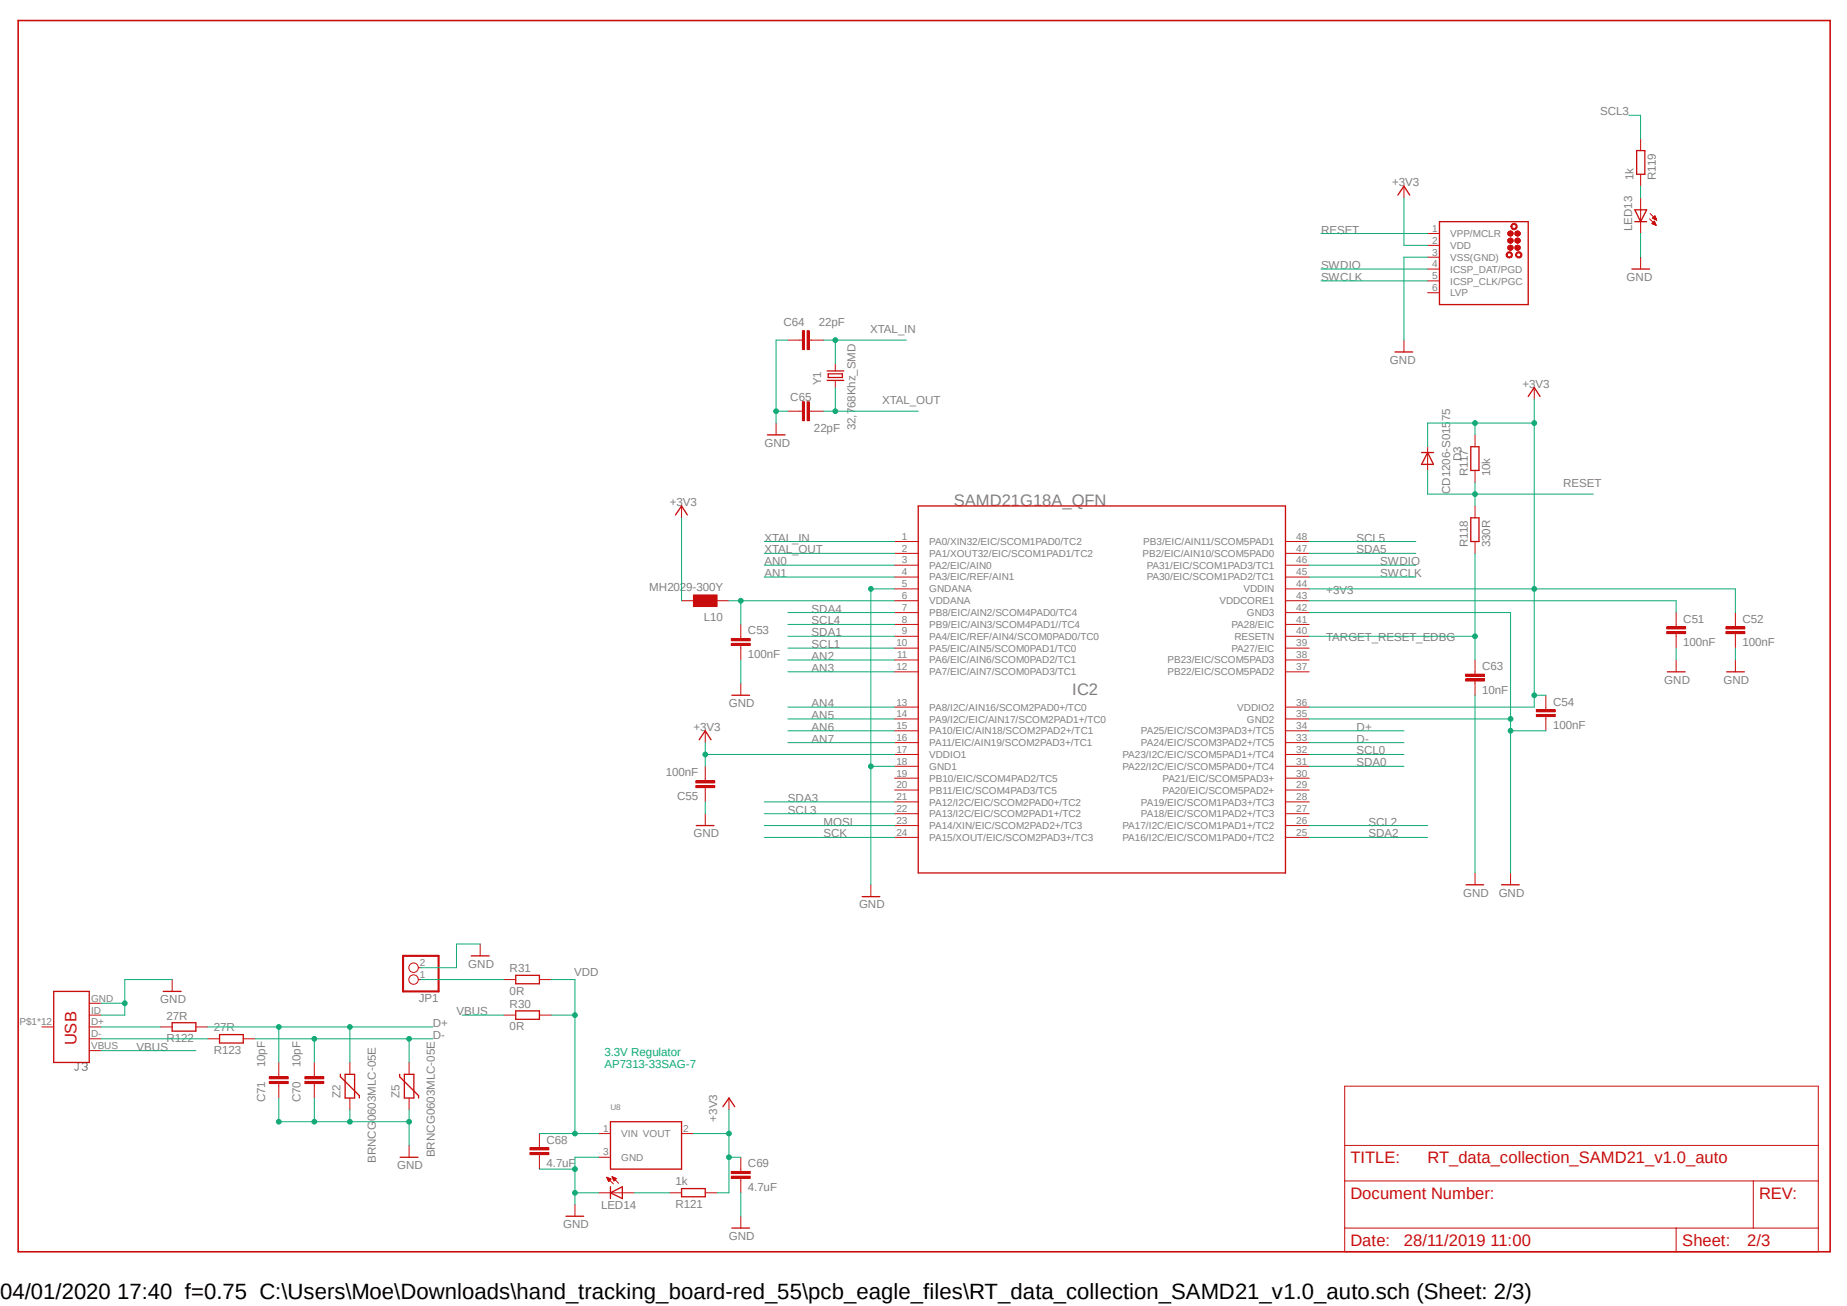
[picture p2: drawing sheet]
<svg xmlns="http://www.w3.org/2000/svg" width="297mm" height="210mm" viewBox="0 0 297 210" stroke-linecap="round" stroke-linejoin="round" font-family="sans-serif">
<path d="M2.5 3l292.1 198.8M294.6 3l-292.1 198.8" fill="none" stroke="#fff" stroke-width=".16"/>
<path d="M12.4 170.9h.4M12.6 170.9v1l-.2 .2h-.2l-.2-.2M13.2 171.1l.2-.2h.4l.2 .2v.2l-.2 .2M13.6 171.5h.2M13.8 171.5l.2 .2v.2l-.2 .2h-.4l-.2-.2" fill="none" stroke="#808080" stroke-width=".16"/>
<path d="M245.7 63.8l1-1.5 .9 1.5M147.7 81.4h59v59h-59zM268.1 108h2.9M277.7 108h2.8M26.2 159.4h2.9M138.6 144.2h2.9M241.5 142.3h2.8" fill="none" stroke="#c90d0c" stroke-width=".21"/>
<g fill="none" stroke="#c90d0c" stroke-width=".16">
<path d="M246.7 62.3v1.9M143.8 98.5h3.9M143.8 94.7h3.9M143.8 87.1h3.9M143.8 89h3.9M143.8 90.9h3.9M143.8 92.8h3.9M143.8 96.6h3.9M206.7 98.5h3.8M206.7 94.7h3.8M206.7 87.1h3.8M206.7 89h3.8"/>
<path d="M206.7 90.9h3.8M206.7 92.8h3.8M206.7 96.6h3.8M269.5 98.5v2.3M279.1 98.5v2.3M117.6 103.5h3v.3h-3zM117.6 102.7h3v.3h-3zM119.1 100.4v2.3M119.1 103.8v2.3M143.8 115.6h3.9M143.8 102.3h3.9M143.8 104.2h3.9"/>
<path d="M143.8 106.1h3.9M143.8 108h3.9M143.8 113.7h3.9M143.8 117.5h3.9M143.8 119.4h3.9M143.8 100.4h3.9M206.7 115.6h3.8M206.7 102.3h3.8M206.7 104.2h3.8M206.7 106.1h3.8M206.7 108h3.8M206.7 113.7h3.8"/>
<path d="M206.7 117.5h3.8M206.7 119.4h3.8M206.7 100.4h3.8M268 101.6h3.1v.3h-3.1zM268 100.8h3.1v.3h-3.1zM269.5 101.9v2.3M269.5 106.1v1.9M277.5 101.6h3.1v.3h-3.1zM277.5 100.8h3.1v.3h-3.1zM279.1 101.9v2.3M279.1 106.1v1.9M143.8 123.2h3.9"/>
<path d="M143.8 128.9h3.9M143.8 130.9h3.9M143.8 132.8h3.9M143.8 134.7h3.9M143.8 127h3.9M143.8 125.1h3.9M143.8 121.3h3.9M206.7 123.2h3.8M206.7 128.9h3.8M206.7 130.9h3.8M206.7 132.8h3.8M206.7 134.7h3.8"/>
<path d="M206.7 127h3.8M206.7 125.1h3.8M206.7 121.3h3.8M27.7 157.5v1.9M140 142.3v1.9M242.9 140.4v1.9"/>
</g>
<path d="M117.6 103.6h3M117.6 102.9h3M268 101.7h3.1M268 101h3.1M277.5 101.7h3.1M277.5 101h3.1" fill="none" stroke="#c90d0c" stroke-width=".34"/>
<path d="M111.5 95.7h3.8v1.8h-3.8z" fill-rule="evenodd" fill="#c90d0c"/>
<g fill="none" stroke="#c90d0c" stroke-width=".16">
<path d="M263.8 22.4v1.8M263.8 28v1.9M263.8 31.8v5.7M265.3 35.2l1 1M265.3 34.3l1.1 1.1M265.6 35.9l.4-.3 .3 .6zM265.7 36h.5M265.7 35.9h.5M265.7 35.1l.4-.4 .3 .7zM265.7 35.9h.4M265.8 35.1h.5M265.8 36h.4"/>
<path d="M265.8 35.8h.3M265.9 35h.3M265.9 35.7h.2M265.9 34.9h.3M265.9 35.2h.4M265.9 36.1h.3M266 35.6h.1M266 34.8h.2M266.1 35.2h.3M266.1 34.8h.1M266.1 36.2h.2M266.2 35.3h.2"/>
<path d="M266.2 36.2h.1M266.3 35.3h.1M126.7 54.7h2.3M129 53.2h.4v3h-.4zM129.8 53.2h.3v3h-.3zM130.1 54.7h2.3M134.3 58.5v1.1M263.8 41.4v1.9M124.8 68v1.9M126.7 66.1h2.3M129 64.6h.4v3h-.4zM129.8 64.6h.3v3h-.3z"/>
<path d="M130.1 66.1h2.3M134.3 61.2v1.1M229.6 71.8v3.8M237.2 69.9v1.9M237.2 75.6v2M109.6 96.6h1.9M109.6 81.4v1.9M111.5 95.7h3.8v1.8h-3.8zM115.3 96.6h1.9M237.2 81.4v1.9M237.2 87.1v1.9M113.4 117.5v1.9"/>
<path d="M119.1 109.9v1.9M235.7 109.2h3v.3h-3zM235.7 108.4h3v.4h-3zM237.2 106.1v2.3M237.2 109.5v2.3M247.1 114.9h3v.3h-3zM247.1 114.1h3v.4h-3zM248.6 111.8v2.3M248.6 115.2v2.3M111.9 125.6h3v.3h-3zM111.9 126.3h3v.4h-3zM113.4 123.2v2.3"/>
<path d="M113.4 126.7v2.2M113.4 130.9v1.9M81 157.5h1.9M86.7 157.5h1.9M237.2 140.4v1.9M25.8 165.1h1.9M31.5 165.1h1.9M33.4 167h1.9M39.1 167h1.9M43.3 173.1h3.1v.4h-3.1zM43.3 173.9h3.1v.3h-3.1zM44.8 170.9v2.2"/>
<path d="M44.8 174.3v2.3M49 173.1h3.1v.4h-3.1zM49 173.9h3.1v.3h-3.1zM50.5 170.9v2.2M50.5 174.3v2.3M56.3 170.9v1.9M56.3 176.6v1.9M65.8 170.9v1.9M65.8 176.6v1.9M81 163.2h1.9M86.7 163.2h1.9M117.2 176.6v1.9"/>
<path d="M216.2 174.7h76.2v26.6h-76.2zM65.8 184.2v1.9M85.2 185.3h3.1v.4h-3.1zM85.2 184.6h3.1v.3h-3.1zM86.7 182.3v2.3M86.7 185.7v2.3M92.5 193.7v1.9M96.3 182.3h1.9M96.3 186.1h1.9M96.3 191.8h5.7M97.6 189.3l1 1.1M97.6 189.4h.1"/>
<path d="M97.6 189.3l.7 .3-.4 .4zM97.7 189.5h.3M97.7 189.4h.2M97.7 189.6h.5M97.7 189.7h.4M97.7 189.7h.5M97.8 189.8h.2M97.8 189.9h.2M97.9 189.9v.1M98.4 189.2l1.1 1.1M98.4 189.2l.7 .3M98.4 189.2l.3 .7 .4-.4"/>
<path d="M98.5 189.3h.1M98.5 189.4h.3M98.5 189.4h.2M98.6 189.5h.5M98.6 189.4h.4M98.6 189.6h.4M98.6 189.6h.5M98.6 189.7h.3M98.7 189.8h.1M98.7 189.7h.2M98.7 189.9h.1M107.7 191.8h1.9"/>
<path d="M109.6 182.3h1.9M113.4 191.8h1.9M117.6 189.1h3v.4h-3zM117.6 188.4h3v.3h-3zM119.1 186.1v2.3M119.1 189.5v2.3M119.1 195.6v1.9M216.2 189.9h76.2M216.2 197.5h76.2M216.2 184.2h76.2M269.5 197.5v3.8M281.9 189.9v7.6"/>
</g>
<g fill="none" stroke="#c90d0c" stroke-width=".21">
<path d="M231.5 35.6h14.2v13.4h-14.2zM262.9 33.7h1.9l-1 1.9zM262.9 35.6h1.9M263.2 24.2h1.3v3.8h-1.3zM133 59.6h2.7M262.4 43.3h2.9M123.4 69.9h2.8M133 61.2h2.7M133.2 60.1h2.3v.6h-2.3zM228.6 72.8h1.9M229.6 72.8l.9 1.9h-1.9zM236.5 71.8h1.3v3.8h-1.3z"/>
<path d="M108.6 82.8l1-1.4 .9 1.4M236.5 83.3h1.3v3.8h-1.3zM112.4 119l1-1.5 .9 1.5M117.7 111.8h2.8M112 132.8h2.8M82.9 156.8h3.8v1.4h-3.8zM235.8 142.3h2.8M27.7 164.5h3.8v1.3h-3.8zM35.3 166.4h3.8v1.3h-3.8zM54.7 172.8v.3l3.1 3.1v.4M55.5 172.8h1.5v3.8h-1.5zM64.3 172.8v.3l3 3.1v.4"/>
<path d="M65 172.8h1.5v3.8h-1.5zM82.9 162.6h3.8v1.3h-3.8zM116.2 178l1-1.4 1 1.4M64.3 186.1h2.9M91 195.6h2.9M98.2 180.4h11.4v7.6h-11.4zM98.2 190.8v1.9M98.2 191.8l1.9-1v1.9zM109.6 191.1h3.8v1.3h-3.8zM117.7 197.5h2.8"/>
</g>
<g fill="none" stroke="#c90d0c" stroke-width=".34">
<path d="M129.2 53.2v3M130 53.2v3M129.2 64.6v3M130 64.6v3M235.7 109.3h3M235.7 108.6h3M247.1 115.1h3M247.1 114.3h3M111.9 125.7h3M111.9 126.5h3M43.3 173.3h3.1M43.3 174.1h3.1"/>
<path d="M49 173.3h3.1M49 174.1h3.1M85.2 185.5h3.1M85.2 184.7h3.1M117.6 189.3h3M117.6 188.6h3"/>
</g>
<path d="M2.9 3.3h291.4v198h-291.4z" fill="none" stroke="#c90d0c" stroke-width=".25"/>
<path d="M243 36.2l.2-.3a.53 .53 0 0 1 .8 .5 .53 .53 0 0 1-.8 .5l-.2-.5h.1l.1-.2a.36 .36 0 0 1 .4-.1 .36 .36 0 0 1 .2 .4 .35 .35 0 0 1-.4 .2 .35 .35 0 0 1-.3-.3h-.1z" fill-rule="evenodd" fill="#c90d0c"/>
<path d="M243 36.2l.2-.3a.53 .53 0 0 1 .8 .5 .53 .53 0 0 1-.8 .5l-.2-.5h.1l.1-.2a.36 .36 0 0 1 .4-.1 .36 .36 0 0 1 .2 .4 .35 .35 0 0 1-.4 .2 .35 .35 0 0 1-.3-.3h-.1z" fill="none" stroke="#c90d0c" stroke-width=".16"/>
<path d="M242.3 40.7l.2-.2a.53 .53 0 0 1 .6 .2 .53 .53 0 0 1-.1 .7 .54 .54 0 0 1-.8-.4h.2v-.2a.36 .36 0 0 1 .4-.1 .36 .36 0 0 1 .2 .4 .37 .37 0 0 1-.6 .1v-.2h-.2z" fill-rule="evenodd" fill="#c90d0c"/>
<path d="M242.3 40.7l.2-.2a.53 .53 0 0 1 .6 .2 .53 .53 0 0 1-.1 .7 .54 .54 0 0 1-.8-.4h.2v-.2a.36 .36 0 0 1 .4-.1 .36 .36 0 0 1 .2 .4 .37 .37 0 0 1-.6 .1v-.2h-.2z" fill="none" stroke="#c90d0c" stroke-width=".16"/>
<path d="M243.8 40.7l.2-.2a.53 .53 0 0 1 .7 .2 .53 .53 0 0 1-.1 .7 .54 .54 0 0 1-.9-.4h.2v-.2a.36 .36 0 0 1 .4-.1 .36 .36 0 0 1 .3 .4 .37 .37 0 0 1-.7 .1v-.2h-.2z" fill-rule="evenodd" fill="#c90d0c"/>
<g fill="none" stroke="#c90d0c" stroke-width=".16">
<path d="M225.8 29.9v1.9M229.6 37.5h1.9M229.6 39.5h1.9M225.8 54.7v1.9M229.6 41.4h1.9M229.6 43.3h1.9M229.6 45.2h1.9M229.6 47.1h1.9M243.8 40.7l.2-.2a.53 .53 0 0 1 .7 .2 .53 .53 0 0 1-.1 .7 .54 .54 0 0 1-.9-.4h.2v-.2a.36 .36 0 0 1 .4-.1 .36 .36 0 0 1 .3 .4 .37 .37 0 0 1-.7 .1v-.2h-.2zM67.3 157.5h.4M67.3 155.6h.4M77.2 151.8v1.9"/>
<path d="M6.7 165.1h1.9M14.4 165.1h1.9M14.4 167h1.9M14.4 169h1.9M14.4 161.3h1.9M14.4 163.2h1.9"/>
<circle cx="66.5" cy="155.6" r=".76"/>
<circle cx="66.5" cy="157.5" r=".76"/>
</g>
<g fill="none" stroke="#c90d0c" stroke-width=".21">
<path d="M224.8 31.4l1-1.5 .9 1.5M242.5 37.7h.7M242.5 37.5h.8M242.5 37.4h.7M242.5 38.8h.7M242.5 38.7h.8M242.5 38.6h.7M242.5 40h.7M242.5 39.8h.8M242.5 39.7h.7M242.6 37.8h.6M242.6 37.3h.6"/>
<path d="M242.6 38.9h.6M242.6 38.4h.6M242.6 39.6h.6M242.7 37.3a.39 .39 0 0 1 .6 .2 .39 .39 0 0 1-.5 .4l-.3-.2v-.3zM242.9 37.2h.1M242.9 38.3h.1M242.9 39.5h.1M242.9 38.3l-.4 .2 .1 .4 .4 .2 .2-.2 .1-.2M242.9 39.5l-.4 .2 .1 .4 .4 .1 .2-.1 .1-.3M242.9 38.3l.2 .1 .2 .3M242.9 39.5h.2l.2 .3M243 38.4h.1"/>
<path d="M243.7 37.7h.7M243.7 37.5h.7M243.7 37.4h.7M243.7 38.8h.7M243.7 38.7h.7M243.7 38.6h.7M243.7 40h.7M243.7 39.8h.7M243.7 39.7h.7M243.8 37.8h.5M243.8 37.3h.5M243.8 38.9h.5"/>
<path d="M243.8 38.4h.5M243.8 39.6h.5M244 37.2h.1M244 38.3h.1M244 39.5h.1M244.1 37.2l-.4 .2v.4l.4 .1 .2-.1 .1-.3M244.1 38.3l-.4 .2v.4l.4 .2 .2-.2 .1-.2M244.1 39.5l-.4 .2v.4l.4 .1 .2-.1 .1-.3M244.1 37.2l.2 .1 .1 .2M244.1 38.3l.2 .1 .1 .3M244.1 39.5h.2l.1 .3M244.1 37.2h.1"/>
<path d="M244.1 38.4h.1M224.3 56.6h2.9M242.6 40.1h.6M243.8 40.1h.5M8.6 159.4h5.8v11.5h-5.8zM75.8 153.7h2.9"/>
</g>
<path d="M64.8 153.7h5.7v5.7h-5.7z" fill="none" stroke="#c90d0c" stroke-width=".34"/>
<path d="M143.8 94.7h-3.8v47.6M140 123.2h3.8" fill="none" stroke="#0dab76" stroke-width=".16"/>
<circle cx="140" cy="123.2" r=".38" fill="#0dab76"/>
<circle cx="140" cy="123.2" r=".38" fill="none" stroke="#0dab76" stroke-width=".16"/>
<circle cx="140" cy="94.7" r=".38" fill="#0dab76"/>
<g fill="none" stroke="#0dab76" stroke-width=".16">
<path d="M210.5 98.5h32.4v41.9M210.5 115.6h32.4"/>
<circle cx="140" cy="94.7" r=".38"/>
</g>
<circle cx="242.9" cy="115.6" r=".38" fill="#0dab76"/>
<g fill="none" stroke="#0dab76" stroke-width=".16">
<path d="M242.9 117.5h5.7"/>
<circle cx="242.9" cy="115.6" r=".38"/>
</g>
<circle cx="242.9" cy="117.5" r=".38" fill="#0dab76"/>
<g fill="none" stroke="#0dab76" stroke-width=".16">
<path d="M124.8 54.7v13.3M124.8 66.1h1.9M119.1 106.1v3.8M237.2 111.8v28.6M269.5 104.2v1.9M279.1 104.2v1.9M113.4 128.9v2"/>
<circle cx="242.9" cy="117.5" r=".38"/>
</g>
<circle cx="124.8" cy="66.1" r=".38" fill="#0dab76"/>
<g fill="none" stroke="#0dab76" stroke-width=".16">
<path d="M263.8 37.5v3.9M124.8 54.7h1.9M92.5 191.8h3.8M96.3 186.1h-3.8v7.6"/>
<circle cx="124.8" cy="66.1" r=".38"/>
</g>
<circle cx="92.5" cy="191.8" r=".38" fill="#0dab76"/>
<g fill="none" stroke="#0dab76" stroke-width=".16">
<path d="M86.7 188h5.8"/>
<circle cx="92.5" cy="191.8" r=".38"/>
</g>
<circle cx="92.5" cy="188" r=".38" fill="#0dab76"/>
<g fill="none" stroke="#0dab76" stroke-width=".16">
<path d="M44.8 176.6v3.8h21M50.5 176.6v3.8M56.3 178.5v1.9M65.8 178.5v5.7M119.1 191.8v3.8"/>
<circle cx="92.5" cy="188" r=".38"/>
</g>
<circle cx="44.8" cy="180.4" r=".38" fill="#0dab76"/>
<circle cx="44.8" cy="180.4" r=".38" fill="none" stroke="#0dab76" stroke-width=".16"/>
<circle cx="50.5" cy="180.4" r=".38" fill="#0dab76"/>
<circle cx="50.5" cy="180.4" r=".38" fill="none" stroke="#0dab76" stroke-width=".16"/>
<circle cx="56.3" cy="180.4" r=".38" fill="#0dab76"/>
<circle cx="56.3" cy="180.4" r=".38" fill="none" stroke="#0dab76" stroke-width=".16"/>
<circle cx="65.8" cy="180.4" r=".38" fill="#0dab76"/>
<g fill="none" stroke="#0dab76" stroke-width=".16">
<path d="M27.7 157.5h-7.6v5.7h-3.8M16.3 161.3h3.8"/>
<circle cx="65.8" cy="180.4" r=".38"/>
</g>
<circle cx="20.1" cy="161.3" r=".38" fill="#0dab76"/>
<g fill="none" stroke="#0dab76" stroke-width=".16">
<path d="M229.6 41.4h-3.8v13.3M109.6 83.3v13.3M113.4 119.4v3.8M113.4 121.3h30.4M77.2 151.8h-3.8v3.8h-5.7"/>
<circle cx="20.1" cy="161.3" r=".38"/>
</g>
<circle cx="113.4" cy="121.3" r=".38" fill="#0dab76"/>
<g fill="none" stroke="#0dab76" stroke-width=".16">
<path d="M210.5 94.7h36.2"/>
<circle cx="113.4" cy="121.3" r=".38"/>
</g>
<circle cx="246.7" cy="94.7" r=".38" fill="#0dab76"/>
<g fill="none" stroke="#0dab76" stroke-width=".16">
<path d="M237.2 68v1.9M246.7 64.2v49.5"/>
<circle cx="246.7" cy="94.7" r=".38"/>
</g>
<circle cx="246.7" cy="68" r=".38" fill="#0dab76"/>
<g fill="none" stroke="#0dab76" stroke-width=".16">
<path d="M229.6 68h17.1"/>
<circle cx="246.7" cy="68" r=".38"/>
</g>
<circle cx="237.2" cy="68" r=".38" fill="#0dab76"/>
<g fill="none" stroke="#0dab76" stroke-width=".16">
<path d="M229.6 68v3.8M246.7 94.7h32.4v3.8M210.5 113.7h36.2M246.7 111.8h1.9"/>
<circle cx="237.2" cy="68" r=".38"/>
</g>
<circle cx="246.7" cy="111.8" r=".38" fill="#0dab76"/>
<g fill="none" stroke="#0dab76" stroke-width=".16">
<path d="M117.2 178.5v7.6M111.5 182.3h5.7"/>
<circle cx="246.7" cy="111.8" r=".38"/>
</g>
<circle cx="117.2" cy="182.3" r=".38" fill="#0dab76"/>
<g fill="none" stroke="#0dab76" stroke-width=".16">
<path d="M119.1 186.1h-1.9v5.7"/>
<circle cx="117.2" cy="182.3" r=".38"/>
</g>
<circle cx="117.2" cy="186.1" r=".38" fill="#0dab76"/>
<g fill="none" stroke="#0dab76" stroke-width=".16">
<path d="M225.8 31.8v7.7h3.8M210.5 123.2h15.3M210.5 121.3h15.3M41 167h28.6M65.8 167v3.9M115.3 191.8h1.9"/>
<circle cx="117.2" cy="186.1" r=".38"/>
</g>
<circle cx="65.8" cy="167" r=".38" fill="#0dab76"/>
<g fill="none" stroke="#0dab76" stroke-width=".16">
<path d="M50.5 167v3.9"/>
<circle cx="65.8" cy="167" r=".38"/>
</g>
<circle cx="50.5" cy="167" r=".38" fill="#0dab76"/>
<g fill="none" stroke="#0dab76" stroke-width=".16">
<path d="M210.5 119.4h15.3M33.4 165.1h36.2M56.3 165.1v5.8"/>
<circle cx="50.5" cy="167" r=".38"/>
</g>
<circle cx="56.3" cy="165.1" r=".38" fill="#0dab76"/>
<g fill="none" stroke="#0dab76" stroke-width=".16">
<path d="M44.8 165.1v5.8"/>
<circle cx="56.3" cy="165.1" r=".38"/>
</g>
<circle cx="44.8" cy="165.1" r=".38" fill="#0dab76"/>
<g fill="none" stroke="#0dab76" stroke-width=".16">
<path d="M117.2 96.6h26.6M119.1 96.6v3.8M210.5 117.5h15.3"/>
<circle cx="44.8" cy="165.1" r=".38"/>
</g>
<circle cx="119.1" cy="96.6" r=".38" fill="#0dab76"/>
<g fill="none" stroke="#0dab76" stroke-width=".16">
<path d="M237.2 89v17.1M210.5 102.3h26.7"/>
<circle cx="119.1" cy="96.6" r=".38"/>
</g>
<circle cx="237.2" cy="102.3" r=".38" fill="#0dab76"/>
<g fill="none" stroke="#0dab76" stroke-width=".16">
<path d="M132.4 54.7h13.4M134.3 54.7v3.8"/>
<circle cx="237.2" cy="102.3" r=".38"/>
</g>
<circle cx="134.3" cy="54.7" r=".38" fill="#0dab76"/>
<g fill="none" stroke="#0dab76" stroke-width=".16">
<path d="M132.4 66.1h15.3M134.3 62.3v3.8M122.9 87.1h20.9"/>
<circle cx="134.3" cy="54.7" r=".38"/>
</g>
<circle cx="134.3" cy="66.1" r=".38" fill="#0dab76"/>
<g fill="none" stroke="#0dab76" stroke-width=".16">
<path d="M263.8 29.9v1.9M122.9 89h20.9M88.6 157.5h3.9v5.7h-3.9M92.5 182.3h3.8M102 191.8h5.7"/>
<circle cx="134.3" cy="66.1" r=".38"/>
</g>
<circle cx="92.5" cy="163.2" r=".38" fill="#0dab76"/>
<g fill="none" stroke="#0dab76" stroke-width=".16">
<path d="M92.5 163.2v19.1h-5.8"/>
<circle cx="92.5" cy="163.2" r=".38"/>
</g>
<circle cx="92.5" cy="182.3" r=".38" fill="#0dab76"/>
<g fill="none" stroke="#0dab76" stroke-width=".16">
<path d="M237.2 77.6v3.8M16.3 165.1h9.5M16.3 167h17.1M16.3 169h15.2M74.3 163.2h6.7"/>
<circle cx="92.5" cy="182.3" r=".38"/>
</g>
<circle cx="237.2" cy="79.5" r=".38" fill="#0dab76"/>
<g fill="none" stroke="#0dab76" stroke-width=".16">
<path d="M261.9 18.5h1.9v3.9M212.4 37.5h17.2M212.4 43.3h17.2M212.4 45.2h17.2M229.6 75.6v3.9h26.6M122.9 90.9h20.9M122.9 92.8h20.9M126.7 98.5h17.1M210.5 90.9h17.2M210.5 92.8h17.2M210.5 96.6h59v1.9M210.5 87.1h17.2"/>
<path d="M210.5 89h17.2M126.7 102.3h17.1M126.7 104.2h17.1M126.7 100.4h17.1M126.7 106.1h17.1M126.7 108h17.1M126.7 113.7h17.1M126.7 115.6h17.1M126.7 117.5h17.1M126.7 119.4h17.1M122.9 134.7h20.9M122.9 132.8h20.9"/>
<path d="M122.9 128.9h20.9M122.9 130.9h20.9M210.5 134.7h19.1M210.5 132.8h19.1M67.7 157.5h13.3"/>
<circle cx="237.2" cy="79.5" r=".38"/>
</g>
<text font-size="3.6" x="0" y="208.9">04/01/2020 17:40 f=0.75 C:\Users\Moe\Downloads\hand_tracking_board-red_55\pcb_eagle_files\RT_data_collection_SAMD21_v1.0_auto.sch (Sheet: 2/3)</text>
<g font-size="2.7" fill="#808080">
<text x="153.4" y="81.4">SAMD21G18A_QFN</text>
<text x="172.4" y="111.8">IC2</text>
</g>
<g font-size="2.7" fill="#c90d0c">
<text x="12.3" y="168.1" transform="rotate(-90 12.3 168.1)">USB</text>
<text x="217.2" y="187">TITLE:</text>
<text x="229.6" y="187">RT_data_collection_SAMD21_v1.0_auto</text>
<text x="217.2" y="192.7">Document Number:</text>
<text x="282.9" y="192.7">REV:</text>
<text x="217.2" y="200.4">Date:</text>
<text x="225.8" y="200.4">28/11/2019 11:00</text>
<text x="270.5" y="200.4">Sheet:</text>
<text x="281" y="200.4">2/3</text>
</g>
<g font-size="1.9" fill="#808080">
<text x="257.3" y="18.5">SCL3</text>
<text x="223.9" y="29.9">+3V3</text>
<text x="262.7" y="29" transform="rotate(-90 262.7 29)">1k</text>
<text x="266.3" y="29" transform="rotate(-90 266.3 29)">R119</text>
<text x="212.4" y="37.5">RESET</text>
<text x="262.5" y="37.2" transform="rotate(-90 262.5 37.2)">LED13</text>
<text x="212.4" y="43.3">SWDIO</text>
<text x="212.4" y="45.2">SWCLK</text>
<text x="261.6" y="45.2">GND</text>
<text x="126" y="52.5">C64</text>
<text x="131.7" y="52.5">22pF</text>
<text x="140" y="53.6">XTAL_IN</text>
<text x="223.5" y="58.5">GND</text>
<text x="127.1" y="64.5">C65</text>
<text x="132" y="61.9" transform="rotate(-90 132 61.9)">Y1</text>
<text x="141.9" y="65">XTAL_OUT</text>
<text x="244.8" y="62.3">+3V3</text>
<text x="122.9" y="71.8">GND</text>
<text x="130.9" y="69.5">22pF</text>
<text x="137.6" y="69.2" transform="rotate(-90 137.6 69.2)">32,768Khz_SMD</text>
<text x="235" y="74.2" transform="rotate(-90 235 74.2)">D3</text>
<text x="236" y="76.6" transform="rotate(-90 236 76.6)">R117</text>
<text x="239.6" y="76.6" transform="rotate(-90 239.6 76.6)">10k</text>
<text x="107.7" y="81.4">+3V3</text>
<text x="233.2" y="79.5" transform="rotate(-90 233.2 79.5)">CD1206-S01575</text>
<text x="251.4" y="78.3">RESET</text>
<text x="122.9" y="87.1">XTAL_IN</text>
<text x="122.9" y="89">XTAL_OUT</text>
<text x="218.1" y="87.1">SCL5</text>
<text x="218.1" y="89">SDA5</text>
<text x="236" y="88" transform="rotate(-90 236 88)">R118</text>
<text x="239.6" y="88" transform="rotate(-90 239.6 88)">330R</text>
<text x="104.4" y="95">MH2029-300Y</text>
<text x="122.9" y="90.9">AN0</text>
<text x="122.9" y="92.8">AN1</text>
<text x="213.3" y="95.5">+3V3</text>
<text x="222" y="90.9">SWDIO</text>
<text x="222" y="92.8">SWCLK</text>
<text x="113.2" y="99.8">L10</text>
<text x="130.5" y="98.5">SDA4</text>
<text x="130.5" y="100.4">SCL4</text>
<text x="270.7" y="100.1">C51</text>
<text x="280.2" y="100.1">C52</text>
<text x="120.3" y="105.8">100nF</text>
<text x="120.3" y="102">C53</text>
<text x="130.5" y="102.3">SDA1</text>
<text x="130.5" y="104.2">SCL1</text>
<text x="130.5" y="106.1">AN2</text>
<text x="213.3" y="103.1">TARGET_RESET_EDBG</text>
<text x="238.3" y="107.7">C63</text>
<text x="270.7" y="103.9">100nF</text>
<text x="280.2" y="103.9">100nF</text>
<text x="117.2" y="113.7">GND</text>
<text x="130.5" y="108">AN3</text>
<text x="130.5" y="113.7">AN4</text>
<text x="238.3" y="111.5">10nF</text>
<text x="249.8" y="113.5">C54</text>
<text x="267.6" y="109.9">GND</text>
<text x="277.1" y="109.9">GND</text>
<text x="111.5" y="117.5">+3V3</text>
<text x="130.5" y="115.6">AN5</text>
<text x="130.5" y="117.5">AN6</text>
<text x="130.5" y="119.4">AN7</text>
<text x="218.1" y="119.4">D-</text>
<text x="218.1" y="117.5">D+</text>
<text x="249.8" y="117.3">100nF</text>
<text x="107.1" y="124.8">100nF</text>
<text x="218.1" y="123.2">SDA0</text>
<text x="218.1" y="121.3">SCL0</text>
<text x="108.9" y="128.7">C55</text>
<text x="126.7" y="128.9">SDA3</text>
<text x="126.7" y="130.9">SCL3</text>
<text x="111.5" y="134.7">GND</text>
<text x="132.4" y="132.8">MOSI</text>
<text x="132.4" y="134.7">SCK</text>
<text x="220" y="134.7">SDA2</text>
<text x="220" y="132.8">SCL2</text>
<text x="138.1" y="146.1">GND</text>
<text x="235.3" y="144.2">GND</text>
<text x="241" y="144.2">GND</text>
<text x="75.3" y="155.6">GND</text>
<text x="25.8" y="161.3">GND</text>
<text x="67.4" y="161.2">JP1</text>
<text x="82" y="160">0R</text>
<text x="82" y="156.4">R31</text>
<text x="92.3" y="156.9">VDD</text>
<text x="26.8" y="164">27R</text>
<text x="26.8" y="167.6">R122</text>
<text x="34.4" y="165.9">27R</text>
<text x="69.6" y="167">D-</text>
<text x="69.6" y="165.1">D+</text>
<text x="73.4" y="163.2">VBUS</text>
<text x="82" y="165.7">0R</text>
<text x="82" y="162.1">R30</text>
<text x="22" y="169">VBUS</text>
<text x="34.4" y="169.5">R123</text>
<text x="42.6" y="171.6" transform="rotate(-90 42.6 171.6)">10pF</text>
<text x="48.3" y="171.6" transform="rotate(-90 48.3 171.6)">10pF</text>
<text x="42.6" y="177.3" transform="rotate(-90 42.6 177.3)">C71</text>
<text x="48.3" y="177.3" transform="rotate(-90 48.3 177.3)">C70</text>
<text x="54.7" y="176.6" transform="rotate(-90 54.7 176.6)">Z2</text>
<text x="64.2" y="176.6" transform="rotate(-90 64.2 176.6)">Z5</text>
<text x="87.9" y="183.9">C68</text>
<text x="115.3" y="180.4" transform="rotate(-90 115.3 180.4)">+3V3</text>
<text x="60.5" y="187" transform="rotate(-90 60.5 187)">BRNCG0603MLC-05E</text>
<text x="63.9" y="188">GND</text>
<text x="69.9" y="186.1" transform="rotate(-90 69.9 186.1)">BRNCG0603MLC-05E</text>
<text x="87.9" y="187.7">4.7uF</text>
<text x="108.6" y="190.6">1k</text>
<text x="120.3" y="191.5">4.7uF</text>
<text x="120.3" y="187.7">C69</text>
<text x="90.6" y="197.5">GND</text>
<text x="96.6" y="194.5">LED14</text>
<text x="108.6" y="194.2">R121</text>
<text x="117.2" y="199.4">GND</text>
</g>
<g font-size="1.9" fill="#0dab76">
<text x="97.2" y="169.8">3.3V Regulator</text>
<text x="97.2" y="171.8">AP7313-33SAG-7</text>
</g>
<g font-size="1.6" fill="#808080">
<text x="230.3" y="37.3">1</text>
<text x="230.3" y="39.2">2</text>
<text x="230.3" y="41.1">3</text>
<text x="233.2" y="38.1">VPP/MCLR</text>
<text x="233.2" y="40">VDD</text>
<text x="233.2" y="42">VSS(GND)</text>
<text x="230.3" y="43">4</text>
<text x="230.3" y="44.9">5</text>
<text x="230.3" y="46.8">6</text>
<text x="233.2" y="43.9">ICSP_DAT/PGD</text>
<text x="233.2" y="45.8">ICSP_CLK/PGC</text>
<text x="233.2" y="47.7">LVP</text>
<text x="145" y="86.8">1</text>
<text x="145" y="88.7">2</text>
<text x="149.4" y="87.6">PA0/XIN32/EIC/SCOM1PAD0/TC2</text>
<text x="149.4" y="89.5">PA1/XOUT32/EIC/SCOM1PAD1/TC2</text>
<text x="183.7" y="89.5">PB2/EIC/AIN10/SCOM5PAD0</text>
<text x="183.9" y="87.6">PB3/EIC/AIN11/SCOM5PAD1</text>
<text x="208.4" y="88.7">47</text>
<text x="208.4" y="86.8">48</text>
<text x="145" y="94.4">5</text>
<text x="145" y="90.6">3</text>
<text x="145" y="92.5">4</text>
<text x="149.4" y="95.2">GNDANA</text>
<text x="149.4" y="91.4">PA2/EIC/AIN0</text>
<text x="149.4" y="93.3">PA3/EIC/REF/AIN1</text>
<text x="184.4" y="93.3">PA30/EIC/SCOM1PAD2/TC1</text>
<text x="184.4" y="91.4">PA31/EIC/SCOM1PAD3/TC1</text>
<text x="200" y="95.2">VDDIN</text>
<text x="208.4" y="92.5">45</text>
<text x="208.4" y="90.6">46</text>
<text x="208.4" y="94.4">44</text>
<text x="145" y="98.2">7</text>
<text x="145" y="100.1">8</text>
<text x="145" y="96.3">6</text>
<text x="149.4" y="99.1">PB8/EIC/AIN2/SCOM4PAD0/TC4</text>
<text x="149.4" y="101">PB9/EIC/AIN3/SCOM4PAD1//TC4</text>
<text x="149.4" y="97.2">VDDANA</text>
<text x="196.1" y="97.2">VDDCORE1</text>
<text x="198" y="101">PA28/EIC</text>
<text x="200.5" y="99.1">GND3</text>
<text x="208.4" y="98.2">42</text>
<text x="208.4" y="100.1">41</text>
<text x="208.4" y="96.3">43</text>
<text x="144.1" y="103.9">10</text>
<text x="144.1" y="107.7">12</text>
<text x="144.3" y="105.8">11</text>
<text x="145" y="102">9</text>
<text x="149.4" y="102.9">PA4/EIC/REF/AIN4/SCOM0PAD0/TC0</text>
<text x="149.4" y="104.8">PA5/EIC/AIN5/SCOM0PAD1/TC0</text>
<text x="149.4" y="106.7">PA6/EIC/AIN6/SCOM0PAD2/TC1</text>
<text x="187.7" y="106.7">PB23/EIC/SCOM5PAD3</text>
<text x="198" y="104.8">PA27/EIC</text>
<text x="198.5" y="102.9">RESETN</text>
<text x="208.4" y="103.9">39</text>
<text x="208.4" y="107.7">37</text>
<text x="208.4" y="105.8">38</text>
<text x="208.4" y="102">40</text>
<text x="144.1" y="113.5">13</text>
<text x="149.4" y="108.6">PA7/EIC/AIN7/SCOM0PAD3/TC1</text>
<text x="187.7" y="108.6">PB22/EIC/SCOM5PAD2</text>
<text x="208.4" y="113.5">36</text>
<text x="144.1" y="115.4">14</text>
<text x="144.1" y="117.3">15</text>
<text x="144.1" y="119.2">16</text>
<text x="149.4" y="114.3">PA8/I2C/AIN16/SCOM2PAD0+/TC0</text>
<text x="149.4" y="116.2">PA9/I2C/EIC/AIN17/SCOM2PAD1+/TC0</text>
<text x="149.4" y="118.1">PA10/EIC/AIN18/SCOM2PAD2+/TC1</text>
<text x="183.5" y="118.1">PA25/EIC/SCOM3PAD3+/TC5</text>
<text x="199" y="114.3">VDDIO2</text>
<text x="200.5" y="116.2">GND2</text>
<text x="208.4" y="115.4">35</text>
<text x="208.4" y="119.2">33</text>
<text x="208.4" y="117.3">34</text>
<text x="144.1" y="123">18</text>
<text x="144.1" y="124.9">19</text>
<text x="144.1" y="121.1">17</text>
<text x="149.4" y="123.8">GND1</text>
<text x="149.4" y="120">PA11/EIC/AIN19/SCOM2PAD3+/TC1</text>
<text x="149.4" y="125.7">PB10/EIC/SCOM4PAD2/TC5</text>
<text x="149.4" y="121.9">VDDIO1</text>
<text x="180.5" y="123.8">PA22/I2C/EIC/SCOM5PAD0+/TC4</text>
<text x="180.5" y="121.9">PA23/I2C/EIC/SCOM5PAD1+/TC4</text>
<text x="183.5" y="120">PA24/EIC/SCOM3PAD2+/TC5</text>
<text x="186.9" y="125.7">PA21/EIC/SCOM5PAD3+</text>
<text x="208.4" y="124.9">30</text>
<text x="208.4" y="123">31</text>
<text x="208.4" y="121.1">32</text>
<text x="144.1" y="128.7">21</text>
<text x="144.1" y="130.6">22</text>
<text x="144.1" y="126.8">20</text>
<text x="149.4" y="129.5">PA12/I2C/EIC/SCOM2PAD0+/TC2</text>
<text x="149.4" y="131.4">PA13/I2C/EIC/SCOM2PAD1+/TC2</text>
<text x="149.4" y="127.6">PB11/EIC/SCOM4PAD3/TC5</text>
<text x="183.5" y="131.4">PA18/EIC/SCOM1PAD2+/TC3</text>
<text x="183.5" y="129.5">PA19/EIC/SCOM1PAD3+/TC3</text>
<text x="186.9" y="127.6">PA20/EIC/SCOM5PAD2+</text>
<text x="208.4" y="130.6">27</text>
<text x="208.4" y="128.7">28</text>
<text x="208.4" y="126.8">29</text>
<text x="144.1" y="132.5">23</text>
<text x="144.1" y="134.4">24</text>
<text x="149.4" y="133.3">PA14/XIN/EIC/SCOM2PAD2+/TC3</text>
<text x="149.4" y="135.3">PA15/XOUT/EIC/SCOM2PAD3+/TC3</text>
<text x="180.5" y="135.3">PA16/I2C/EIC/SCOM1PAD0+/TC2</text>
<text x="180.5" y="133.3">PA17/I2C/EIC/SCOM1PAD1+/TC2</text>
<text x="208.4" y="134.4">25</text>
<text x="208.4" y="132.5">26</text>
<text x="67.5" y="155.4">2</text>
<text x="14.6" y="161.1">GND</text>
<text x="67.5" y="157.3">1</text>
<text x="3.1" y="164.9">P$1*12</text>
<text x="14.6" y="164.9">D+</text>
<text x="14.6" y="166.8">D-</text>
<text x="14.6" y="163">ID</text>
<text x="14.6" y="168.7">VBUS</text>
<text x="97" y="182">1</text>
<text x="97" y="185.8">3</text>
<text x="99.9" y="182.8">VIN VOUT</text>
<text x="109.9" y="182">2</text>
<text x="99.9" y="186.6">GND</text>
</g>
<text font-size="1.3" fill="#808080" x="98.2" y="178.5">U8</text>
</svg>
